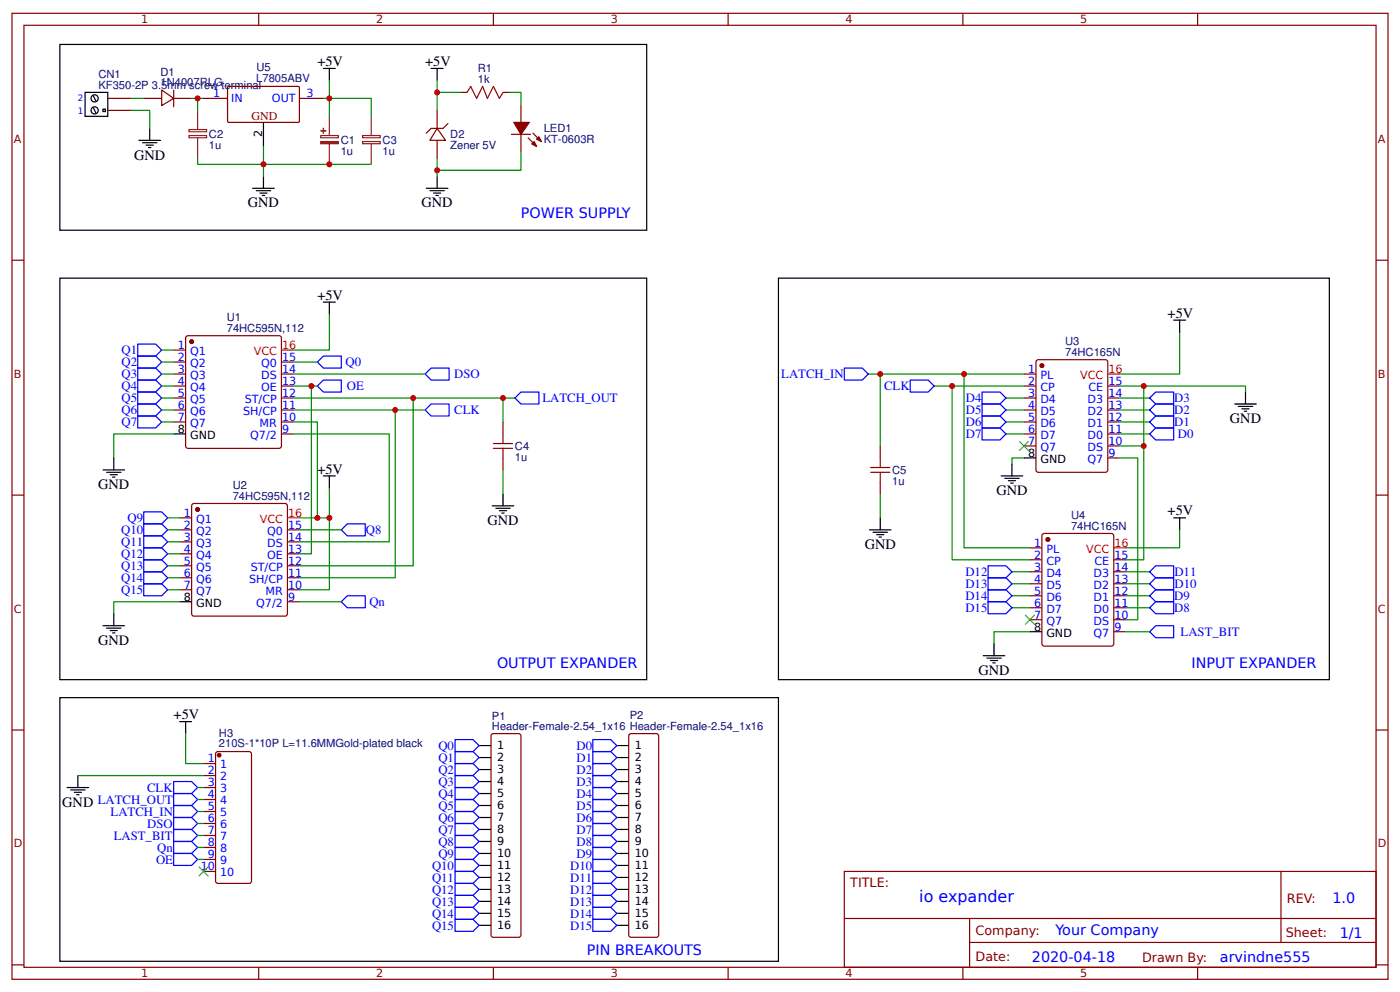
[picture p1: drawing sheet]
<svg xmlns="http://www.w3.org/2000/svg" width="309mm" height="219mm" viewBox="0 0 309 219" stroke-linecap="round" stroke-linejoin="round" font-family="sans-serif">
<g fill="none" stroke="#800" stroke-width=".26">
<path d="M2.6 2.9h304.1v213.3h-304.1zM5.3 5.6h298.7v207.9h-298.7zM35.7 19.9l2.7 1.8-2.7 1.6zM38.4 19.9v3.7M50.3 19.2l.2-.1h15.5l.1 .2v7.6l-.2 .1h-15.5l-.1-.3zM57.1 2.9v2.7M109 2.9v2.7M160.9 2.9v2.7M212.7 2.9v2.7M264.6 2.9v2.7M23.8 21.7h5.3M23.8 24.4h5.3"/>
<path d="M31.7 21.7h4M38.4 21.7h3.9M45 21.7h5.3M66.1 21.7h5.3M96.6 28.3l1.8 2.7h-3.4zM96.6 24.4v3.9M96.6 31v4M99 27.3l-1.1 1h-2.7l-1 1.1M101.9 20.4h1.3M111.1 20.4h1.3M113 29.7h4.2M115.1 23v4"/>
<path d="M115.1 29.7v3.9M116.7 30.5l1.8 1.8M117.7 29.4l1.9 1.8M2.6 57.4h2.7M304 57.4h2.7M38.4 77.3h2.6M38.4 79.9h2.6M41.3 74.2l20.3-.1 .5 .3 .1 24.1-.3 .4-20.4 .1-.4-.3-.1-24.1zM62.2 79.9h2.6M228.9 79.7l.5-.3h14.8l.5 .3v24l-.2 .5-15.1 .1-.5-.3zM38.4 82.6h2.6M38.4 85.2h2.6"/>
<path d="M38.4 87.9h2.6M38.4 90.5h2.6M38.4 93.2h2.6M62.2 82.6h2.6M62.2 85.2h2.6M62.2 87.9h2.6M62.2 90.5h2.6M62.2 93.2h2.6M62.2 95.8h2.6M111.1 93.2v2.6M194.5 98.5v2.6M226.2 82.6h2.7"/>
<path d="M226.2 85.2h2.7M226.2 87.9h2.7M226.2 90.5h2.7M226.2 93.2h2.7M226.2 95.8h2.7M226.2 98.5h2.7M244.7 85.2h2.7M244.7 87.9h2.7M244.7 90.5h2.7M244.7 93.2h2.7M244.7 95.8h2.7M244.7 98.5h2.7"/>
<path d="M2.6 109.3h2.7M39.7 114.3h2.6M39.7 117h2.6M39.7 119.6h2.6M42.6 111.2h20.4l.4 .2 .1 24.1-.3 .4-20.3 .1-.5-.2-.1-24.1zM63.5 117h2.6M63.5 119.6h2.6M111.1 101.1v2.6M194.5 106.4v2.6M230.3 118l.4-.2h14.8l.5 .2 .1 24.1-.3 .5h-15.1l-.4-.2zM244.7 101.1h2.7M304 109.3h2.7"/>
<path d="M39.7 122.3h2.6M39.7 124.9h2.6M39.7 127.6h2.6M39.7 130.2h2.6M63.5 122.3h2.6M63.5 124.9h2.6M63.5 127.6h2.6M63.5 130.2h2.6M63.5 132.8h2.6M227.5 120.9h2.7M227.5 123.6h2.7M227.5 126.2h2.7"/>
<path d="M227.5 128.9h2.7M227.5 131.5h2.7M227.5 134.2h2.7M227.5 136.8h2.7M246.1 123.6h2.6M246.1 126.2h2.6M246.1 128.9h2.6M246.1 131.5h2.6M246.1 134.2h2.6M246.1 136.8h2.6M246.1 139.5h2.6M2.6 161.2h2.7"/>
<path d="M45 168.6h2.6M45 171.2h2.6M45 173.9h2.6M45 176.5h2.6M45 179.1h2.6M47.9 166l7.1-.1 .5 .3 .1 .2v28.1l-.1 .3-.5 .2h-6.8l-.5-.2-.1-.3v-28.1zM108.6 162.2l.4-.2h5.6h.2l.3 .5v43.9l-.1 .3-.4 .2h-5.6l-.4-.2-.1-.3zM139.2 162h5.8h.3l.2 .5v43.9l-.1 .3-.4 .2h-5.6l-.4-.2-.1-.3v-43.9zM304 161.2h2.7M45 181.8h2.6M45 184.4h2.6M45 187.1h2.6"/>
<path d="M45 189.7h2.6M45 192.4h2.6M186.5 192.4h117.5v21.1h-117.5zM283 192.4v15.7M2.6 213h2.7M57.1 213.5v2.7M109 213.5v2.7M160.9 213.5v2.7M186.6 202.8h117.3M212.7 213.5v2.7M214.2 208.1h89.7M214.2 202.8v10.5"/>
<path d="M264.6 213.5v2.7M304 213h2.7"/>
</g>
<g fill="#800" stroke="#800" stroke-width=".26">
<path d="M117.5 31.8l.5-.6 .5 1.1z"/>
<path d="M118.5 30.7l.6-.5 .5 1z"/>
<path d="M113.5 27h3.4l-1.8 2.7z"/>
<circle cx="42.3" cy="75.4" r=".4"/>
<circle cx="43.7" cy="112.5" r=".4"/>
<circle cx="230.2" cy="80.7" r=".4"/>
<circle cx="231.5" cy="119.1" r=".4"/>
<circle cx="48.4" cy="166.7" r=".4"/>
</g>
<g fill="none" stroke="#000" stroke-width=".26">
<path d="M13.2 9.8h129.7v41h-129.7zM71.4 15.1h2.7M72.8 15.1v2.7M95.2 15.1h2.7M96.6 15.1v2.7M18.8 20.4h5v5.3h-5zM20.6 23.8l.6 1.1M20.6 21.2l.6 1.1M22.8 24.1h.5v.5h-.5zM30.7 31h4.8M31.5 31.5h3.2M32.3 32h1.6"/>
<path d="M32.8 32.6h.5M33.1 28.3v2.7M58.2 27v5.3M58.2 38.9v2.7M96.6 38.9v2.7M55.8 41.6h4.8M56.6 42.1h3.2M57.4 42.6h1.6M57.9 43.2h.6M94.2 41.6h4.8M95 42.1h3.2M95.8 42.6h1.6"/>
<path d="M96.3 43.2h.5M13.2 61.4h129.7v88.6h-129.7zM71.4 66.7h2.7M72.8 66.7v2.6M172 61.4h121.7v88.6h-121.7zM259.3 70.7h2.6M260.6 70.7v2.6M38.4 95.8h2.6M272.8 89.2h4.7M273.6 89.7h3.2M274.4 90.2h1.6M274.9 90.8h.5"/>
<path d="M275.2 86.5v2.7M22.8 103.7h4.7M23.5 104.3h3.2M24.3 104.8h1.6M24.9 105.3h.5M25.1 101.1v2.6M71.4 105.1h2.7M72.8 105.1v2.6M108.7 111.7h4.8M109.5 112.2h3.2M110.3 112.7h1.6M110.9 113.3h.5"/>
<path d="M111.1 109v2.7M192.1 117h4.7M192.9 117.5h3.2M193.7 118h1.6M194.2 118.6h.5M194.5 114.3v2.7M221.2 105.1h4.8M222 105.6h3.2M222.8 106.1h1.6M223.3 106.7h.5M223.6 102.4v2.7M226.2 101.1h2.7"/>
<path d="M259.3 114.3h2.6M260.6 114.3v2.7M22.8 138.1h4.7M23.5 138.7h3.2M24.3 139.2h1.6M24.9 139.7h.5M25.1 135.5v2.6M39.7 132.8h2.6M227.5 139.5h2.7M39.7 159.3h2.6M41 159.3v2.7M217.2 144.8h4.8"/>
<path d="M218 145.3h3.2M218.8 145.8h1.6M219.3 146.3h.6M219.6 142.1v2.7M14.8 173.9h4.8M15.6 174.4h3.2M16.4 174.9h1.6M16.9 175.4h.6M17.2 171.2v2.7M105.8 164.6h2.7M105.8 167.2h2.7M105.8 169.9h2.7"/>
<path d="M105.8 172.5h2.7M105.8 175.2h2.7M105.8 177.8h2.7M136.3 164.6h2.6M136.3 167.2h2.6M136.3 169.9h2.6M136.3 172.5h2.6M136.3 175.2h2.6M136.3 177.8h2.6M105.8 180.5h2.7M105.8 183.1h2.7M105.8 185.8h2.7"/>
<path d="M105.8 188.4h2.7M105.8 191.1h2.7M105.8 193.7h2.7M105.8 196.3h2.7M105.8 199h2.7M136.3 180.5h2.6M136.3 183.1h2.6M136.3 185.8h2.6M136.3 188.4h2.6M136.3 191.1h2.6M136.3 193.7h2.6M136.3 196.3h2.6"/>
<path d="M136.3 199h2.6M105.8 201.6h2.7M105.8 204.3h2.7M136.3 201.6h2.6M136.3 204.3h2.6"/>
<circle cx="20.9" cy="21.7" r=".79"/>
<circle cx="20.9" cy="24.4" r=".79"/>
</g>
<path d="M62.2 77.3h2.6M244.7 82.6h2.7M63.5 114.3h2.6M246.1 120.9h2.6" fill="none" stroke="#f00" stroke-width=".26"/>
<g fill="none" stroke="#080" stroke-width=".26">
<path d="M72.8 17.8v3.9h-1.4M96.6 17.8v6.6M29.1 24.4h4v3.9M29.1 21.7h2.6M42.3 21.7h2.7M43.7 35v1.3h38.3M43.7 21.7v2.7M58.2 32.3v6.6M72.8 25.7v-4h9.2v4M96.6 35v3.9M96.6 20.4h5.3M112.4 20.4h2.7v2.6"/>
<path d="M115.1 33.6v4h-18.5M35.7 79.9h2.7M35.7 77.3h2.7M64.8 79.9h5.3M72.8 69.3v8h-8M260.6 73.3v9.3h-13.2M35.7 82.6h2.7M35.7 87.9h2.7M35.7 90.5h2.7M35.7 85.2h2.7M35.7 93.2h2.7M38.4 95.8h-13.3v5.3"/>
<path d="M64.8 93.2h5.3v21.1M64.8 95.8h21.2v23.8h-19.9M64.8 85.2h4v37.1h-2.7M64.8 82.6h29.1M64.8 87.9h49M64.8 90.5h29.1M68.8 85.2h1.3M87.3 90.5v37.1h-21.2M91.3 87.9v37h-25.2M111.1 87.9v5.3M191.8 82.6h34.4M194.5 82.6v15.9"/>
<path d="M206.4 85.2h19.8M210.3 85.2v38.4h17.2M213 82.6v38.3h14.5M222.2 87.9h4M222.2 90.5h4M222.2 93.2h4M222.2 95.8h4M247.4 85.2h27.8v1.3M247.4 87.9h6.6M247.4 90.5h6.6M247.4 93.2h6.6M247.4 95.8h6.6"/>
<path d="M247.4 98.5h5.3M252.7 85.2v38.4h-4M37 117h2.7M37 114.3h2.7M37 119.6h2.7M66.1 117h9.3M72.8 107.7v6.6h-6.7M72.8 114.3v15.9h-6.7M111.1 103.7v5.3M194.5 109v5.3M226.2 101.1h-2.6v1.3M247.4 101.1h4v35.7h-2.7"/>
<path d="M260.6 117v3.9h-11.9M37 122.3h2.7M37 124.9h2.7M37 127.6h2.7M37 130.2h2.7M39.7 132.8h-14.6v2.7M66.1 132.8h9.3M223.6 126.2h3.9M223.6 128.9h3.9M223.6 131.5h3.9M223.6 134.2h3.9M227.5 139.5h-7.9v2.6"/>
<path d="M248.7 126.2h5.3M248.7 128.9h5.3M248.7 131.5h5.3M248.7 134.2h5.3M248.7 139.5h5.3M17.2 171.2h27.8M41 162v6.6h4M43.7 173.9h1.3M43.7 176.5h1.3M43.7 179.1h1.3M43.7 181.8h1.3M43.7 184.4h1.3"/>
<path d="M43.7 187.1h1.3M43.7 189.7h1.3"/>
</g>
<path d="M41.8 29.9h3.8v.5h-3.8zM41.8 28.6h3.8v.5h-3.8zM43.7 24.4v4.2M43.7 30.5v4.5M70.9 29.9h3.8v.5h-3.8zM72.8 25.7v4.2M72.8 31.8v4.5M80.1 31.2h3.9v.5h-3.9zM80.1 29.9h3.9v.5h-3.9zM82 25.7v4.2M82 31.8v4.5" fill="none" stroke="#8d2323" stroke-width=".26"/>
<g fill="#8d2323" stroke="#8d2323" stroke-width=".26">
<path d="M70.9 31.2h3.8v.5h-3.8z"/>
<path d="M70.9 28.9h1.1z"/>
<path d="M71.4 28.3l.1 1.1z"/>
</g>
<path d="M103.2 20.4l.8-1.3 1.3 2.6 1.3-2.6 1.1 2.6 1.3-2.6 1.3 2.6 .8-1.3M109 99h4.2M109 97.9h4.2M111.1 95.8v2.1M111.1 99v2.1M192.4 104.3h4.2M192.4 103.2h4.2M194.5 101.1v2.1M194.5 104.3v2.1" fill="none" stroke="#a00000" stroke-width=".26"/>
<g fill="none" stroke="#00f" stroke-width=".26">
<path d="M30.4 76h4l1.3 1.3-1.3 1.3h-4zM30.4 78.6h4l1.3 1.3-1.3 1.4h-4zM70.1 79.9l1.3-1.3h4v2.7h-4zM30.4 81.3h4l1.3 1.3-1.3 1.3h-4zM30.4 83.9h4l1.3 1.3-1.3 1.3h-4zM30.4 86.5h4l1.3 1.4-1.3 1.3h-4zM30.4 89.2h4l1.3 1.3-1.3 1.3h-4zM30.4 91.8h4l1.3 1.4-1.3 1.3h-4zM70.1 85.2l1.3-1.3h4v2.6h-4zM95.2 81.3h4v2.6h-4l-1.3-1.3zM95.2 89.2h4v2.6h-4l-1.3-1.3zM113.8 87.9l1.3-1.4h4v2.7h-4z"/>
<path d="M186.5 81.3h4l1.3 1.3-1.3 1.3h-4zM201.1 83.9h4l1.3 1.3-1.3 1.3h-4zM217 86.5h3.9l1.3 1.4-1.3 1.3h-3.9zM217 89.2h3.9l1.3 1.3-1.3 1.3h-3.9zM217 91.8h3.9l1.3 1.4-1.3 1.3h-3.9zM217 94.5h3.9l1.3 1.3-1.3 1.3h-3.9zM254 95.8l1.3-1.3h4v2.6h-4zM254 93.2l1.3-1.4h4v2.7h-4zM254 90.5l1.3-1.3h4v2.6h-4zM254 87.9l1.3-1.4h4v2.7h-4zM31.7 113h4l1.3 1.3-1.3 1.3h-4zM31.7 115.6h4l1.3 1.4-1.3 1.3h-4z"/>
<path d="M31.7 118.3h4l1.3 1.3-1.3 1.3h-4zM76.7 115.6h4v2.7h-4l-1.3-1.3zM31.7 120.9h4l1.3 1.4-1.3 1.3h-4zM31.7 123.6h4l1.3 1.3-1.3 1.3h-4zM31.7 126.2h4l1.3 1.4-1.3 1.3h-4zM31.7 128.9h4l1.3 1.3-1.3 1.3h-4zM75.4 132.8l1.3-1.3h4v2.7h-4zM218.3 124.9h3.9l1.4 1.3-1.4 1.4h-3.9zM218.3 127.6h3.9l1.4 1.3-1.4 1.3h-3.9zM218.3 130.2h3.9l1.4 1.3-1.4 1.3h-3.9zM218.3 132.8h3.9l1.4 1.4-1.4 1.3h-3.9zM254 139.5l1.3-1.4h4v2.7h-4z"/>
<path d="M254 134.2l1.3-1.4h4v2.7h-4zM254 131.5l1.3-1.3h4v2.6h-4zM254 128.9l1.3-1.3h4v2.6h-4zM254 126.2l1.3-1.3h4v2.7h-4zM38.4 172.5h3.9l1.4 1.4-1.4 1.3h-3.9zM38.4 175.2h3.9l1.4 1.3-1.4 1.3h-3.9zM38.4 177.8h3.9l1.4 1.3-1.4 1.4h-3.9zM100.5 163.3h4l1.3 1.3-1.3 1.3h-4zM100.5 165.9h4l1.3 1.3-1.3 1.4h-4zM100.5 168.6h4l1.3 1.3-1.3 1.3h-4zM100.5 171.2h4l1.3 1.3-1.3 1.4h-4zM100.5 173.9h4l1.3 1.3-1.3 1.3h-4z"/>
<path d="M100.5 176.5h4l1.3 1.3-1.3 1.3h-4zM100.5 179.1h4l1.3 1.4-1.3 1.3h-4zM131 163.3h3.9l1.4 1.3-1.4 1.3h-3.9zM131 165.9h3.9l1.4 1.3-1.4 1.4h-3.9zM131 168.6h3.9l1.4 1.3-1.4 1.3h-3.9zM131 171.2h3.9l1.4 1.3-1.4 1.4h-3.9zM131 173.9h3.9l1.4 1.3-1.4 1.3h-3.9zM131 176.5h3.9l1.4 1.3-1.4 1.3h-3.9zM131 179.1h3.9l1.4 1.4-1.4 1.3h-3.9zM38.4 180.5h3.9l1.4 1.3-1.4 1.3h-3.9zM38.4 183.1h3.9l1.4 1.3-1.4 1.4h-3.9zM38.4 185.8h3.9l1.4 1.3-1.4 1.3h-3.9z"/>
<path d="M38.4 188.4h3.9l1.4 1.3-1.4 1.4h-3.9zM100.5 181.8h4l1.3 1.3-1.3 1.3h-4zM100.5 184.4h4l1.3 1.4-1.3 1.3h-4zM100.5 187.1h4l1.3 1.3-1.3 1.3h-4zM100.5 189.7h4l1.3 1.4-1.3 1.3h-4zM100.5 192.4h4l1.3 1.3-1.3 1.3h-4zM100.5 195h4l1.3 1.3-1.3 1.4h-4zM100.5 197.7h4l1.3 1.3-1.3 1.3h-4zM131 181.8h3.9l1.4 1.3-1.4 1.3h-3.9zM131 184.4h3.9l1.4 1.4-1.4 1.3h-3.9zM131 187.1h3.9l1.4 1.3-1.4 1.3h-3.9zM131 189.7h3.9l1.4 1.4-1.4 1.3h-3.9z"/>
<path d="M131 192.4h3.9l1.4 1.3-1.4 1.3h-3.9zM131 195h3.9l1.4 1.3-1.4 1.4h-3.9zM131 197.7h3.9l1.4 1.3-1.4 1.3h-3.9zM100.5 200.3h4l1.3 1.3-1.3 1.4h-4zM100.5 203h4l1.3 1.3-1.3 1.3h-4zM131 200.3h3.9l1.4 1.3-1.4 1.4h-3.9zM131 203h3.9l1.4 1.3-1.4 1.3h-3.9z"/>
</g>
<g fill="#000" stroke="#3c3" stroke-width=".26">
<path d="M225.2 97.4l2.1 2.1zM227.3 97.4l-2.1 2.1z"/>
<path d="M226.5 135.8l2.1 2.1zM228.6 135.8l-2.1 2.1z"/>
<path d="M43.9 191.3l2.1 2.1zM46 191.3l-2.1 2.1z"/>
</g>
<g fill="#c00">
<circle cx="210.3" cy="85.2" r=".66"/>
<circle cx="87.3" cy="90.5" r=".66"/>
<circle cx="91.3" cy="87.9" r=".66"/>
<circle cx="96.6" cy="37.6" r=".66"/>
<circle cx="96.6" cy="20.4" r=".66"/>
<circle cx="58.2" cy="36.3" r=".66"/>
<circle cx="72.8" cy="21.7" r=".66"/>
<circle cx="43.7" cy="21.7" r=".66"/>
<circle cx="72.8" cy="36.3" r=".66"/>
<circle cx="70.1" cy="114.3" r=".66"/>
<circle cx="72.8" cy="114.3" r=".66"/>
<circle cx="213" cy="82.6" r=".66"/>
<circle cx="252.7" cy="85.2" r=".66"/>
<circle cx="252.7" cy="98.5" r=".66"/>
<circle cx="111.1" cy="87.9" r=".66"/>
<circle cx="194.5" cy="82.6" r=".66"/>
<circle cx="68.8" cy="85.2" r=".66"/>
</g>
<path d="M13.2 154h158.8v58.2h-158.8z" fill="none" stroke="#000" stroke-width=".26"/>
<text font-size="3.5" fill="#00f" x="203.1" y="199.1">io expander</text>
<g font-size="3.2">
<text x="70.1" y="14.6">+5V</text>
<text x="93.9" y="14.6">+5V</text>
<text x="29.6" y="35.2">GND</text>
<text x="54.8" y="45.8">GND</text>
<text x="93.1" y="45.8">GND</text>
<text x="70.1" y="66.2">+5V</text>
<text x="258" y="70.1">+5V</text>
<text x="271.7" y="93.4">GND</text>
<text x="21.7" y="108">GND</text>
<text x="70.1" y="104.5">+5V</text>
<text x="220.1" y="109.3">GND</text>
<text x="258" y="113.8">+5V</text>
<text x="107.7" y="115.9">GND</text>
<text x="191" y="121.2">GND</text>
<text x="21.7" y="142.4">GND</text>
<text x="216.2" y="149">GND</text>
<text x="38.4" y="158.8">+5V</text>
<text x="13.8" y="178.1">GND</text>
</g>
<g font-size="3.2" fill="#00f">
<text x="115.1" y="48.2">POWER SUPPLY</text>
<text x="109.8" y="147.4">OUTPUT EXPANDER</text>
<text x="263.3" y="147.4">INPUT EXPANDER</text>
<text x="294.4" y="199.3">1.0</text>
<text x="233.2" y="206.5">Your Company</text>
<text x="296" y="207.1">1/1</text>
<text x="129.6" y="210.9">PIN BREAKOUTS</text>
<text x="228" y="212.3">2020-04-18</text>
<text x="269.5" y="212.3">arvindne555</text>
</g>
<g font-size="2.8" fill="#00f">
<text x="26.8" y="78.2">Q1</text>
<text x="26.8" y="80.9">Q2</text>
<text x="26.8" y="83.5">Q3</text>
<text x="76.3" y="80.9">Q0</text>
<text x="100.4" y="83.5">DSO</text>
<text x="172.6" y="83.5">LATCH_IN</text>
<text x="26.8" y="86.2">Q4</text>
<text x="26.8" y="88.8">Q5</text>
<text x="76.6" y="86.2">OE</text>
<text x="119.8" y="88.8">LATCH_OUT</text>
<text x="195.3" y="86.2">CLK</text>
<text x="213.4" y="88.8">D4</text>
<text x="259.4" y="88.8">D3</text>
<text x="26.8" y="91.5">Q6</text>
<text x="26.8" y="94.1">Q7</text>
<text x="100.3" y="91.5">CLK</text>
<text x="213.4" y="91.5">D5</text>
<text x="213.4" y="94.1">D6</text>
<text x="259.4" y="94.1">D1</text>
<text x="259.4" y="91.5">D2</text>
<text x="213.4" y="96.8">D7</text>
<text x="260.2" y="96.7">D0</text>
<text x="26.8" y="117.9">Q10</text>
<text x="28.2" y="115.3">Q9</text>
<text x="80.8" y="117.9">Q8</text>
<text x="26.8" y="120.6">Q11</text>
<text x="26.8" y="123.2">Q12</text>
<text x="26.8" y="125.9">Q13</text>
<text x="26.8" y="128.5">Q14</text>
<text x="26.8" y="131.2">Q15</text>
<text x="213.3" y="127.2">D12</text>
<text x="213.3" y="129.8">D13</text>
<text x="259.5" y="127.2">D11</text>
<text x="259.5" y="129.8">D10</text>
<text x="81.6" y="133.8">Qn</text>
<text x="213.3" y="132.5">D14</text>
<text x="213.3" y="135.1">D15</text>
<text x="259.4" y="135.1">D8</text>
<text x="259.4" y="132.5">D9</text>
<text x="260.8" y="140.4">LAST_BIT</text>
<text x="96.9" y="165.6">Q0</text>
<text x="127.4" y="165.6">D0</text>
<text x="96.9" y="168.2">Q1</text>
<text x="96.9" y="170.9">Q2</text>
<text x="96.9" y="173.5">Q3</text>
<text x="127.4" y="168.2">D1</text>
<text x="127.4" y="170.8">D2</text>
<text x="127.4" y="173.5">D3</text>
<text x="21.6" y="177.5">LATCH_OUT</text>
<text x="32.5" y="174.8">CLK</text>
<text x="96.9" y="176.2">Q4</text>
<text x="96.9" y="178.8">Q5</text>
<text x="127.4" y="176.1">D4</text>
<text x="127.4" y="178.8">D5</text>
<text x="24.4" y="180.1">LATCH_IN</text>
<text x="25.1" y="185.4">LAST_BIT</text>
<text x="32.5" y="182.7">DSO</text>
<text x="96.9" y="181.5">Q6</text>
<text x="96.9" y="184.1">Q7</text>
<text x="127.4" y="181.4">D6</text>
<text x="127.4" y="184.1">D7</text>
<text x="34.5" y="190.7">OE</text>
<text x="34.7" y="188">Qn</text>
<text x="96.9" y="186.7">Q8</text>
<text x="96.9" y="189.4">Q9</text>
<text x="127.4" y="186.7">D8</text>
<text x="127.4" y="189.4">D9</text>
<text x="95.5" y="192">Q10</text>
<text x="95.5" y="194.7">Q11</text>
<text x="95.5" y="197.3">Q12</text>
<text x="126" y="192">D10</text>
<text x="126" y="194.7">D11</text>
<text x="126" y="197.3">D12</text>
<text x="95.5" y="200">Q13</text>
<text x="95.5" y="202.6">Q14</text>
<text x="126" y="199.9">D13</text>
<text x="126" y="202.6">D14</text>
<text x="95.5" y="205.3">Q15</text>
<text x="126" y="205.2">D15</text>
</g>
<g font-size="2.8" fill="#800">
<text x="187.9" y="195.8">TITLE:</text>
<text x="284.3" y="199.3">REV:</text>
<text x="215.5" y="206.5">Company:</text>
<text x="284.1" y="206.9">Sheet:</text>
<text x="215.5" y="212.2">Date:</text>
<text x="252.3" y="212.3">Drawn By:</text>
</g>
<text font-size="2.6" fill="#800" x="55.6" y="26.5">GND</text>
<g font-size="2.5" fill="#800">
<text x="31.2" y="5.2">1</text>
<text x="83.1" y="5.2">2</text>
<text x="134.9" y="5.2">3</text>
<text x="186.8" y="5.2">4</text>
<text x="238.7" y="5.2">5</text>
<text x="3" y="31.5">A</text>
<text x="304.4" y="31.5">A</text>
<text x="3" y="83.4">B</text>
<text x="304.4" y="83.4">B</text>
<text x="3" y="135.2">C</text>
<text x="304.4" y="135.2">C</text>
<text x="3" y="187.1">D</text>
<text x="304.4" y="187.1">D</text>
<text x="31.2" y="215.8">1</text>
<text x="83.1" y="215.8">2</text>
<text x="134.9" y="215.8">3</text>
<text x="186.8" y="215.8">4</text>
<text x="238.7" y="215.8">5</text>
</g>
<g font-size="2.5" fill="#000080">
<text x="21.7" y="17.2">CN1</text>
<text x="35.5" y="16.7">D1</text>
<text x="56.6" y="15.8">U5</text>
<text x="105.6" y="15.9">R1</text>
<text x="21.7" y="19.6">KF350-2P 3.5mm screw terminal</text>
<text x="35.5" y="19.1">1N4007RLG</text>
<text x="56.6" y="18.2">L7805ABV</text>
<text x="105.6" y="18.3">1k</text>
<text x="120.1" y="29.2">LED1</text>
<text x="46.2" y="32.9">1u</text>
<text x="46.2" y="30.5">C2</text>
<text x="75.3" y="34.2">1u</text>
<text x="75.3" y="31.8">C1</text>
<text x="84.5" y="34.2">1u</text>
<text x="84.5" y="31.8">C3</text>
<text x="99.5" y="32.9">Zener 5V</text>
<text x="99.5" y="30.5">D2</text>
<text x="120.1" y="31.6">KT-0603R</text>
<text x="50.1" y="70.9">U1</text>
<text x="50.1" y="73.3">74HC595N,112</text>
<text x="235.3" y="76.2">U3</text>
<text x="235.3" y="78.6">74HC165N</text>
<text x="113.8" y="101.7">1u</text>
<text x="113.8" y="99.3">C4</text>
<text x="51.4" y="107.9">U2</text>
<text x="197.1" y="107">1u</text>
<text x="197.1" y="104.6">C5</text>
<text x="51.4" y="110.4">74HC595N,112</text>
<text x="236.6" y="117">74HC165N</text>
<text x="236.6" y="114.6">U4</text>
<text x="108.7" y="161.2">Header-Female-2.54_1x16 Header-Female-2.54_1x16</text>
<text x="108.7" y="158.9">P1</text>
<text x="139.1" y="158.8">P2</text>
<text x="48.4" y="165">210S-1*10P L=11.6MMGold-plated black</text>
<text x="48.4" y="162.6">H3</text>
</g>
<g font-size="2.5" fill="#00f">
<text x="47.1" y="21.5">1</text>
<text x="51.1" y="22.5">IN</text>
<text x="60.1" y="22.5">OUT</text>
<text x="67.7" y="21.5">3</text>
<text x="39.3" y="77">1</text>
<text x="39.3" y="79.7">2</text>
<text x="39.3" y="82.3">3</text>
<text x="42" y="78.3">Q1</text>
<text x="42" y="81">Q2</text>
<text x="42" y="83.6">Q3</text>
<text x="57.7" y="81">Q0</text>
<text x="57.7" y="83.6">DS</text>
<text x="62.3" y="82.3">14</text>
<text x="62.3" y="79.7">15</text>
<text x="227.2" y="82.3">1</text>
<text x="229.8" y="83.6">PL</text>
<text x="39.3" y="85">4</text>
<text x="39.3" y="87.6">5</text>
<text x="42" y="86.3">Q4</text>
<text x="42" y="88.9">Q5</text>
<text x="54.1" y="88.9">ST/CP</text>
<text x="57.7" y="86.3">OE</text>
<text x="62.3" y="87.6">12</text>
<text x="62.3" y="85">13</text>
<text x="227.2" y="85">2</text>
<text x="227.2" y="87.6">3</text>
<text x="229.8" y="86.3">CP</text>
<text x="229.8" y="88.9">D4</text>
<text x="240.3" y="88.9">D3</text>
<text x="240.5" y="86.3">CE</text>
<text x="244.9" y="87.6">14</text>
<text x="244.9" y="85">15</text>
<text x="39.3" y="90.2">6</text>
<text x="39.3" y="92.9">7</text>
<text x="42" y="91.6">Q6</text>
<text x="42" y="94.2">Q7</text>
<text x="53.7" y="91.6">SH/CP</text>
<text x="57.3" y="94.2">MR</text>
<text x="62.3" y="95.5">9</text>
<text x="62.3" y="92.9">10</text>
<text x="62.3" y="90.2">11</text>
<text x="227.2" y="90.2">4</text>
<text x="227.2" y="92.9">5</text>
<text x="227.2" y="95.5">6</text>
<text x="229.8" y="91.6">D5</text>
<text x="229.8" y="94.2">D6</text>
<text x="240.3" y="94.2">D1</text>
<text x="240.3" y="91.6">D2</text>
<text x="244.9" y="95.5">11</text>
<text x="244.9" y="92.9">12</text>
<text x="244.9" y="90.2">13</text>
<text x="55.3" y="96.9">Q7/2</text>
<text x="227.2" y="98.2">7</text>
<text x="229.8" y="96.9">D7</text>
<text x="229.8" y="99.5">Q7</text>
<text x="240.3" y="96.9">D0</text>
<text x="240.3" y="99.5">DS</text>
<text x="244.9" y="100.8">9</text>
<text x="244.9" y="98.2">10</text>
<text x="240.2" y="102.2">Q7</text>
<text x="40.6" y="114.1">1</text>
<text x="40.6" y="116.7">2</text>
<text x="40.6" y="119.4">3</text>
<text x="43.3" y="115.4">Q1</text>
<text x="43.3" y="118">Q2</text>
<text x="59" y="118">Q0</text>
<text x="63.6" y="119.4">14</text>
<text x="63.6" y="116.7">15</text>
<text x="40.6" y="122">4</text>
<text x="40.6" y="124.6">5</text>
<text x="43.3" y="120.7">Q3</text>
<text x="43.3" y="123.3">Q4</text>
<text x="43.3" y="126">Q5</text>
<text x="55.4" y="126">ST/CP</text>
<text x="59" y="123.3">OE</text>
<text x="59.1" y="120.7">DS</text>
<text x="63.6" y="124.6">12</text>
<text x="63.6" y="122">13</text>
<text x="228.5" y="120.7">1</text>
<text x="228.5" y="123.3">2</text>
<text x="228.5" y="126">3</text>
<text x="231.2" y="122">PL</text>
<text x="231.2" y="124.6">CP</text>
<text x="241.8" y="124.6">CE</text>
<text x="246.2" y="126">14</text>
<text x="246.2" y="123.3">15</text>
<text x="40.6" y="127.3">6</text>
<text x="40.6" y="129.9">7</text>
<text x="43.3" y="128.6">Q6</text>
<text x="43.3" y="131.3">Q7</text>
<text x="55" y="128.6">SH/CP</text>
<text x="58.7" y="131.3">MR</text>
<text x="63.6" y="129.9">10</text>
<text x="63.6" y="127.3">11</text>
<text x="228.5" y="128.6">4</text>
<text x="228.5" y="131.3">5</text>
<text x="231.2" y="127.3">D4</text>
<text x="231.2" y="129.9">D5</text>
<text x="241.6" y="129.9">D2</text>
<text x="241.6" y="127.3">D3</text>
<text x="246.2" y="131.3">12</text>
<text x="246.2" y="128.6">13</text>
<text x="56.6" y="133.9">Q7/2</text>
<text x="63.6" y="132.6">9</text>
<text x="228.5" y="133.9">6</text>
<text x="228.5" y="136.6">7</text>
<text x="231.2" y="132.6">D6</text>
<text x="231.2" y="135.2">D7</text>
<text x="231.2" y="137.9">Q7</text>
<text x="241.6" y="135.2">D0</text>
<text x="241.6" y="132.6">D1</text>
<text x="241.6" y="137.9">DS</text>
<text x="246.2" y="136.6">10</text>
<text x="246.2" y="133.9">11</text>
<text x="241.6" y="140.5">Q7</text>
<text x="246.2" y="139.2">9</text>
<text x="45.9" y="168.3">1</text>
<text x="45.9" y="170.9">2</text>
<text x="45.9" y="173.6">3</text>
<text x="48.6" y="169.6">1</text>
<text x="48.6" y="172.3">2</text>
<text x="45.9" y="176.2">4</text>
<text x="45.9" y="178.9">5</text>
<text x="48.6" y="174.9">3</text>
<text x="48.6" y="177.6">4</text>
<text x="45.9" y="181.5">6</text>
<text x="45.9" y="184.2">7</text>
<text x="48.6" y="180.2">5</text>
<text x="48.6" y="182.9">6</text>
<text x="48.6" y="185.5">7</text>
<text x="45.9" y="186.8">8</text>
<text x="45.9" y="189.5">9</text>
<text x="48.6" y="188.1">8</text>
<text x="48.6" y="190.8">9</text>
<text x="44.3" y="192.1">10</text>
<text x="48.6" y="193.4">10</text>
</g>
<g font-size="2.5">
<text x="57.9" y="30.2" transform="rotate(-90 57.9 30.2)">2</text>
<text x="39.3" y="95.5">8</text>
<text x="42" y="96.9">GND</text>
<text x="227.2" y="100.8">8</text>
<text x="229.8" y="102.2">GND</text>
<text x="40.6" y="132.6">8</text>
<text x="43.3" y="133.9">GND</text>
<text x="228.5" y="139.2">8</text>
<text x="231.2" y="140.5">GND</text>
<text x="109.8" y="165.4">1</text>
<text x="140.2" y="165.4">1</text>
<text x="109.8" y="168">2</text>
<text x="109.8" y="170.7">3</text>
<text x="109.8" y="173.3">4</text>
<text x="140.2" y="168">2</text>
<text x="140.2" y="170.7">3</text>
<text x="140.2" y="173.3">4</text>
<text x="109.8" y="176">5</text>
<text x="109.8" y="178.6">6</text>
<text x="140.2" y="176">5</text>
<text x="140.2" y="178.6">6</text>
<text x="109.8" y="181.3">7</text>
<text x="109.8" y="183.9">8</text>
<text x="140.2" y="181.3">7</text>
<text x="140.2" y="183.9">8</text>
<text x="109.8" y="186.6">9</text>
<text x="109.8" y="189.2">10</text>
<text x="109.8" y="191.8">11</text>
<text x="140.2" y="186.6">9</text>
<text x="140.2" y="189.2">10</text>
<text x="140.2" y="191.8">11</text>
<text x="109.8" y="194.5">12</text>
<text x="109.8" y="197.1">13</text>
<text x="140.2" y="194.5">12</text>
<text x="140.2" y="197.1">13</text>
<text x="109.8" y="199.8">14</text>
<text x="109.8" y="202.4">15</text>
<text x="140.2" y="199.8">14</text>
<text x="140.2" y="202.4">15</text>
<text x="109.8" y="205.1">16</text>
<text x="140.2" y="205.1">16</text>
</g>
<g font-size="2.5" fill="#f00">
<text x="62.3" y="77">16</text>
<text x="56.1" y="78.3">VCC</text>
<text x="238.6" y="83.6">VCC</text>
<text x="244.9" y="82.3">16</text>
<text x="57.4" y="115.4">VCC</text>
<text x="63.6" y="114.1">16</text>
<text x="239.9" y="122">VCC</text>
<text x="246.2" y="120.7">16</text>
</g>
<g font-size="1.9" fill="#00f">
<text x="17.2" y="22.3">2</text>
<text x="17.2" y="25.2">1</text>
</g>
</svg>
